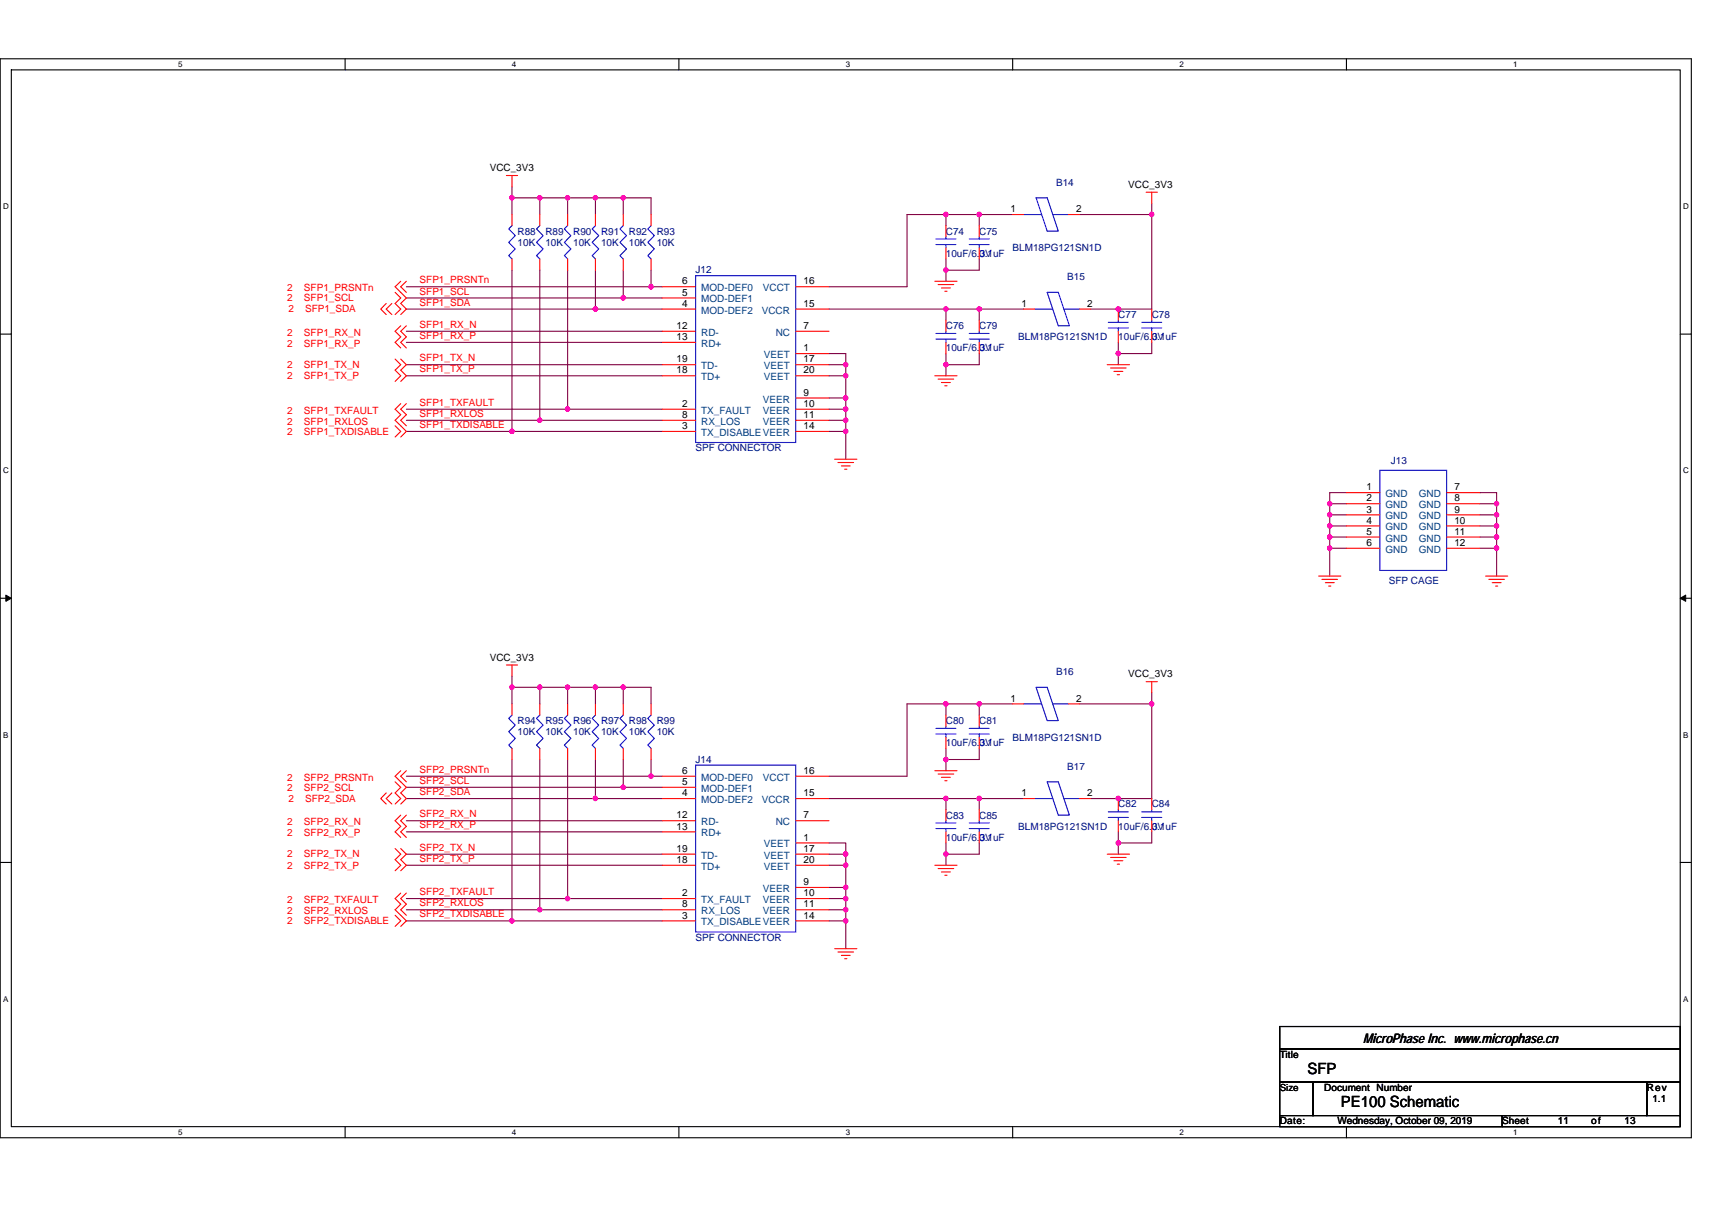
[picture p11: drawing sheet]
<svg xmlns="http://www.w3.org/2000/svg" width="297mm" height="210mm" viewBox="0 0 297 210" stroke-linecap="round" stroke-linejoin="round" font-family="sans-serif">
<path d="M0 10.2h293.5v187.2h-293.5zM2 12.1h289.5v183.4h-289.5z" fill="none" stroke="#000" stroke-width=".19"/>
<g fill="#fff">
<path d="M30.9 10.4h.8v1.6h-.8z"/>
<path d="M30.9 195.7h.8v1.6h-.8z"/>
</g>
<path d="M59.9 10.2v1.9M59.9 195.5v1.9" fill="none" stroke="#000" stroke-width=".19"/>
<g fill="#fff">
<path d="M88.8 10.4h.8v1.6h-.8z"/>
<path d="M88.8 195.7h.8v1.6h-.8z"/>
</g>
<path d="M117.8 10.2v1.9M117.8 195.5v1.9" fill="none" stroke="#000" stroke-width=".19"/>
<g fill="#fff">
<path d="M146.7 10.4h.8v1.6h-.8z"/>
<path d="M146.7 195.7h.8v1.6h-.8z"/>
</g>
<path d="M175.7 10.2v1.9M175.7 195.5v1.9" fill="none" stroke="#000" stroke-width=".19"/>
<g fill="#fff">
<path d="M204.7 10.4h.7v1.6h-.7z"/>
<path d="M204.7 195.7h.7v1.6h-.7z"/>
</g>
<path d="M233.6 10.2v1.9M233.6 195.5v1.9" fill="none" stroke="#000" stroke-width=".19"/>
<g fill="#fff">
<path d="M262.6 10.4h.7v1.6h-.7z"/>
<path d="M262.6 195.7h.7v1.6h-.7z"/>
<path d="M.5 35.1h1v1.5h-1z"/>
<path d="M292 35.1h1v1.5h-1z"/>
<path d="M.5 80.9h1v1.5h-1z"/>
<path d="M292 80.9h1v1.5h-1z"/>
</g>
<path d="M0 58h2M291.5 58h2" fill="none" stroke="#000" stroke-width=".19"/>
<g fill="#fff">
<path d="M.5 126.7h.9v1.6h-.9z"/>
<path d="M292 126.7h.9v1.6h-.9z"/>
</g>
<path d="M0 103.8h2M291.5 103.8h2" fill="none" stroke="#000" stroke-width=".19"/>
<path d="M1 103.3l1 .5-1 .6zM291.5 103.8l1-.5v1.1z" fill="#000" stroke="#000" stroke-width=".17"/>
<g fill="#fff">
<path d="M.5 172.6h.9v1.5h-.9z"/>
<path d="M292 172.6h.9v1.5h-.9z"/>
</g>
<path d="M0 149.7h2M291.5 149.7h2M222 178.1h69.5v3.9h-69.5zM222 182h69.5v5.8h-69.5zM222 187.8h5.8v5.8h-5.8zM222 193.6h38.6v1.9h-38.6zM227.8 187.8h57.9v5.8h-57.9zM260.6 193.6h30.9v1.9h-30.9zM285.7 187.8h5.8v5.8h-5.8z" fill="none" stroke="#000" stroke-width=".19"/>
<g fill="none" stroke="#800040" stroke-width=".19">
<path d="M88.8 34.3h4.9M88.8 32.4v1.9M88.8 34.3v2.9M93.7 34.3h4.8M93.7 34.3v2.9M98.5 34.3v2.9M98.5 34.3h4.8M103.3 34.3h4.8M103.3 34.3v2.9M108.1 34.3h4.9v2.9M108.1 34.3v2.9M164.1 37.2h-6.7v12.6h-13.6"/>
<path d="M164.1 37.2v2M164.1 37.2h5.8M169.9 37.2v2M169.9 37.2h5.8M187.3 37.2h12.5M199.8 35.3v1.9M199.8 37.2v16.4h-10.6M70.5 57.5h44.4M70.5 59.4h44.4M70.5 49.8h42.5M70.5 51.7h37.6M70.5 53.6h32.8"/>
<path d="M88.8 46.9v28M93.7 46.9v26M98.5 46.9v24.1M103.3 46.9v6.7M103.3 53.6h11.6M108.1 46.9v4.8M108.1 51.7h6.8M113 49.8h1.9M113 46.9v2.9M143.8 53.6h20.3M164.1 53.6v2M164.1 53.6h5.8"/>
<path d="M164.1 44.9v2M164.1 46.9v1.9M169.9 53.6h7.7M169.9 53.6v2M169.9 44.9v2h-5.8M194 59.4v2M199.8 59.4v2h-5.8M70.5 63.3h44.4M70.5 65.2h44.4M70.5 71h28M70.5 72.9h23.2M70.5 74.9h18.3"/>
<path d="M88.8 74.9h26.1M93.7 72.9h21.2M98.5 71h16.4M143.8 61.4h2.9v1.9M143.8 63.3h2.9M143.8 65.2h2.9M143.8 69.1h2.9M143.8 71h2.9M143.8 72.9h2.9M143.8 74.9h2.9M146.7 63.3v1.9M146.7 65.2v3.9"/>
<path d="M146.7 69.1v1.9M146.7 71v1.9M146.7 72.9v2M146.7 74.9v4.8M164.1 61.4v1.9M164.1 63.3v1.9M169.9 61.4v1.9h-5.8M194 61.4v1.9M230.7 93.2v1.9M230.7 95.1v4.9M230.7 89.3h2.9M230.7 91.3h2.9"/>
<path d="M230.7 93.2h2.9M230.7 95.1h2.9M230.7 87.4h2.9M230.7 87.4v1.9M230.7 89.3v2M230.7 91.3v1.9M233.6 85.5h-2.9v1.9M256.8 85.5h2.9v1.9M256.8 89.3h2.9M256.8 91.3h2.9M256.8 93.2h2.9M256.8 95.1h2.9"/>
<path d="M256.8 87.4h2.9M259.7 89.3v2M259.7 91.3v1.9M259.7 93.2v1.9M259.7 95.1v4.9M259.7 87.4v1.9M88.8 119.3v2.9M88.8 119.3h4.9M88.8 117.3v2M93.7 119.3h4.8M93.7 119.3v2.9M98.5 119.3v2.9"/>
<path d="M98.5 119.3h4.8M103.3 119.3h4.8M103.3 119.3v2.9M108.1 119.3h4.9v2.9M108.1 119.3v2.9M70.5 134.7h42.5M70.5 136.6h37.6M70.5 138.6h32.8M88.8 131.8v28M93.7 131.8v26.1M98.5 131.8v24.1M103.3 131.8v6.8"/>
<path d="M103.3 138.6h11.6M108.1 131.8v4.8M108.1 136.6h6.8M113 134.7h1.9M113 131.8v2.9M143.8 138.6h20.3M164.1 122.2v1.9M164.1 138.6v1.9M164.1 138.6h5.8M164.1 129.9v1.9M164.1 131.8v2M164.1 122.2h-6.7v12.5h-13.6"/>
<path d="M164.1 122.2h5.8M169.9 138.6h7.7M169.9 122.2v1.9M169.9 138.6v1.9M169.9 122.2h5.8M169.9 129.9v1.9h-5.8M187.3 122.2h12.5M199.8 120.2v2M199.8 122.2v16.4h-10.6M70.5 142.4h44.4M70.5 144.4h44.4M70.5 148.2h44.4"/>
<path d="M70.5 150.2h44.4M70.5 155.9h28M70.5 157.9h23.2M70.5 159.8h18.3M88.8 159.8h26.1M93.7 157.9h21.2M98.5 155.9h16.4M143.8 146.3h2.9v1.9M143.8 148.2h2.9M143.8 150.2h2.9M143.8 154h2.9M143.8 155.9h2.9"/>
<path d="M143.8 157.9h2.9M143.8 159.8h2.9M146.7 148.2v2M146.7 150.2v3.8M146.7 154v1.9M146.7 155.9v2M146.7 157.9v1.9M146.7 159.8v4.8M164.1 146.3v1.9M164.1 148.2v2M169.9 146.3v1.9h-5.8M194 144.4v1.9"/>
<path d="M194 146.3v1.9M199.8 144.4v1.9h-5.8"/>
</g>
<g fill="#f0f" stroke="#f0f" stroke-width=".19">
<circle cx="98.5" cy="34.3" r=".38"/>
<circle cx="88.8" cy="34.3" r=".38"/>
<circle cx="93.6" cy="34.3" r=".38"/>
<circle cx="93.6" cy="72.9" r=".38"/>
<circle cx="98.5" cy="71" r=".38"/>
<circle cx="164.1" cy="46.9" r=".38"/>
<circle cx="169.9" cy="37.2" r=".38"/>
<circle cx="164.1" cy="37.2" r=".38"/>
<circle cx="199.8" cy="37.2" r=".38"/>
<circle cx="194" cy="53.6" r=".38"/>
<circle cx="164.1" cy="53.6" r=".38"/>
<circle cx="169.9" cy="53.6" r=".38"/>
<circle cx="164.1" cy="63.3" r=".38"/>
<circle cx="194" cy="61.3" r=".38"/>
<circle cx="146.7" cy="63.3" r=".38"/>
<circle cx="146.7" cy="65.2" r=".38"/>
<circle cx="146.7" cy="69.1" r=".38"/>
<circle cx="146.7" cy="71" r=".38"/>
<circle cx="146.7" cy="72.9" r=".38"/>
<circle cx="146.7" cy="74.9" r=".38"/>
<circle cx="108.1" cy="34.3" r=".38"/>
<circle cx="103.3" cy="34.3" r=".38"/>
<circle cx="112.9" cy="49.8" r=".38"/>
<circle cx="108.1" cy="51.7" r=".38"/>
<circle cx="103.3" cy="53.6" r=".38"/>
<circle cx="88.8" cy="74.9" r=".38"/>
<circle cx="169.9" cy="122.2" r=".38"/>
<circle cx="164.1" cy="122.2" r=".38"/>
<circle cx="199.8" cy="122.2" r=".38"/>
<circle cx="194" cy="138.6" r=".38"/>
<circle cx="164.1" cy="138.6" r=".38"/>
<circle cx="164.1" cy="131.8" r=".38"/>
<circle cx="169.9" cy="138.6" r=".38"/>
<circle cx="164.1" cy="148.2" r=".38"/>
<circle cx="194" cy="146.3" r=".38"/>
<circle cx="146.7" cy="148.2" r=".38"/>
<circle cx="146.7" cy="154" r=".38"/>
<circle cx="146.7" cy="150.1" r=".38"/>
<circle cx="146.7" cy="155.9" r=".38"/>
<circle cx="146.7" cy="159.8" r=".38"/>
<circle cx="146.7" cy="157.9" r=".38"/>
<circle cx="103.3" cy="119.3" r=".38"/>
<circle cx="108.1" cy="119.3" r=".38"/>
<circle cx="112.9" cy="134.7" r=".38"/>
<circle cx="108.1" cy="136.6" r=".38"/>
<circle cx="103.3" cy="138.6" r=".38"/>
<circle cx="98.5" cy="155.9" r=".38"/>
<circle cx="93.6" cy="157.9" r=".38"/>
<circle cx="88.8" cy="159.8" r=".38"/>
<circle cx="93.6" cy="119.3" r=".38"/>
<circle cx="88.8" cy="119.3" r=".38"/>
<circle cx="98.5" cy="119.3" r=".38"/>
<circle cx="259.7" cy="89.3" r=".38"/>
<circle cx="259.7" cy="91.3" r=".38"/>
<circle cx="259.7" cy="93.2" r=".38"/>
<circle cx="259.7" cy="95.1" r=".38"/>
<circle cx="259.7" cy="87.4" r=".38"/>
<circle cx="230.7" cy="87.4" r=".38"/>
<circle cx="230.7" cy="89.3" r=".38"/>
<circle cx="230.7" cy="91.3" r=".38"/>
<circle cx="230.7" cy="95.1" r=".38"/>
<circle cx="230.7" cy="93.2" r=".38"/>
</g>
<g fill="none" stroke="#f00" stroke-width=".19">
<path d="M87.9 30.5h1.9M88.8 30.5v1.9M88.8 37.2v2M93.7 37.2v2M98.5 37.2v2M103.3 37.2v2M108.1 37.2v2M113 37.2v2M164.1 39.2v1.9M169.9 39.2v1.9M175.7 37.2h1.9M185.4 37.2h1.9"/>
<path d="M198.9 33.4h1.9M199.8 33.4v1.9M67 52.7l-.9 .9 .9 1M68 52.7l-1 .9 1 1M68.6 50.7l.9 1-.9 1 .9 .9-.9 1M69.5 56.5l-.9 1 .9 1-.9 .9 .9 1M69.5 48.8l-.9 1 1.9 1.9-1 1 1 .9-1 1M70.5 56.5l-1 1 1 1-1 .9 1 1M70.5 48.8l-1 1 1 .9M88.8 44.9v2M93.7 44.9v2M98.5 44.9v2"/>
<path d="M103.3 44.9v2M108.1 44.9v2M113 44.9v2M114.9 57.5h5.8M114.9 59.4h5.8M114.9 49.8h5.8M114.9 51.7h5.8M114.9 53.6h5.8M138.1 49.8h5.7M138.1 53.6h5.7M138.1 57.5h5.7M162.2 48.8h3.8"/>
<path d="M162.8 49.4h2.7M163.3 50h1.6M163.9 50.5h.4M164.1 55.6v1.9M164.1 59.4v2M164.1 43v1.9M169.9 55.6v1.9M169.9 59.4v2M169.9 43v1.9M177.6 53.6h2M187.3 53.6h1.9M194 53.6v2"/>
<path d="M194 57.5v1.9M199.8 53.6v2M199.8 57.5v1.9M68.6 73.9l.9 1-.9 .9M68.6 62.3l.9 1-.9 .9 .9 1-.9 1M69.5 70l-.9 1 .9 1-.9 .9 1.9 2-1 .9M69.5 62.3l1 1-1 .9 1 1-1 1M70.5 70l-1 1 1 1-1 .9 1 1M114.9 63.3h5.8M114.9 65.2h5.8M114.9 74.9h5.8M114.9 71h5.8"/>
<path d="M114.9 72.9h5.8M138.1 61.4h5.7M138.1 63.3h5.7M138.1 65.2h5.7M138.1 69.1h5.7M138.1 71h5.7M138.1 72.9h5.7M138.1 74.9h5.7M144.8 79.7h3.9M162.2 65.2h3.8M162.8 65.8h2.7M163.3 66.4h1.6"/>
<path d="M163.9 67h.4M192.1 63.3h3.9M192.7 63.9h2.7M193.3 64.5h1.5M193.8 65h.4M145.4 80.3h2.7M146 80.9h1.5M146.6 81.4h.3M228.8 100h3.8M233.6 85.5h5.8M233.6 87.4h5.8M233.6 89.3h5.8"/>
<path d="M233.6 91.3h5.8M233.6 93.2h5.8M233.6 95.1h5.8M251 85.5h5.8M251 87.4h5.8M251 89.3h5.8M251 91.3h5.8M251 93.2h5.8M251 95.1h5.8M257.7 100h3.9M87.9 115.4h1.9M88.8 115.4v1.9"/>
<path d="M198.9 118.3h1.9M199.8 118.3v1.9M229.4 100.5h2.7M230 101.1h1.5M230.5 101.7h.4M258.3 100.5h2.7M258.9 101.1h1.6M259.5 101.7h.4M67 137.6l-.9 1 .9 .9M68 137.6l-1 1 1 .9M68.6 135.7l.9 .9-.9 1 .9 1-.9 .9M69.5 133.8l-.9 .9 1.9 1.9-1 1 1 1-1 .9"/>
<path d="M70.5 133.8l-1 .9 1 1M88.8 129.9v1.9M88.8 122.2v1.9M93.7 129.9v1.9M93.7 122.2v1.9M98.5 129.9v1.9M98.5 122.2v1.9M103.3 129.9v1.9M103.3 122.2v1.9M108.1 129.9v1.9M108.1 122.2v1.9M113 129.9v1.9"/>
<path d="M113 122.2v1.9M114.9 134.7h5.8M114.9 136.6h5.8M114.9 138.6h5.8M138.1 134.7h5.7M138.1 138.6h5.7M162.2 133.8h3.8M162.8 134.3h2.7M163.3 134.9h1.6M163.9 135.5h.4M164.1 124.1v1.9M164.1 128v1.9"/>
<path d="M169.9 124.1v1.9M169.9 128v1.9M175.7 122.2h1.9M177.6 138.6h2M185.4 122.2h1.9M187.3 138.6h1.9M194 138.6v1.9M199.8 138.6v1.9M68.6 158.8l.9 1-.9 1M68.6 147.3l.9 .9-.9 1 .9 1-.9 .9M69.5 155l-.9 .9 .9 1-.9 1 1.9 1.9-1 1M69.5 141.5l-.9 .9 .9 1-.9 1 .9 .9"/>
<path d="M69.5 147.3l1 .9-1 1 1 1-1 .9M70.5 141.5l-1 .9 1 1-1 1 1 .9M70.5 155l-1 .9 1 1-1 1 1 .9M114.9 142.4h5.8M114.9 144.4h5.8M114.9 148.2h5.8M114.9 150.2h5.8M114.9 159.8h5.8M114.9 155.9h5.8M114.9 157.9h5.8M138.1 146.3h5.7M138.1 148.2h5.7"/>
<path d="M138.1 150.2h5.7M138.1 154h5.7M138.1 155.9h5.7M138.1 157.9h5.7M138.1 159.8h5.7M138.1 142.4h5.7M162.2 150.2h3.8M162.8 150.7h2.7M163.3 151.3h1.6M163.9 151.9h.4M164.1 140.5v1.9M164.1 144.4v1.9"/>
<path d="M169.9 140.5v1.9M169.9 144.4v1.9M192.1 148.2h3.9M192.7 148.8h2.7M193.3 149.4h1.5M193.8 150h.4M194 142.4v2M199.8 142.4v2M144.8 164.6h3.9M145.4 165.2h2.7M146 165.8h1.5M146.6 166.4h.3"/>
</g>
<g fill="none" stroke="#00f" stroke-width=".19">
<path d="M88.8 39.2l-.5 .5 1.1 1.2-1.1 1.2 1.1 1.1-1.1 1.2 .5 .5M93.7 39.2l-.6 .5 1.1 1.2-1.1 1.2 1.1 1.1-1.1 1.2 .6 .5M98.5 39.2l-.6 .5 1.2 1.2-1.2 1.2 1.2 1.1-1.2 1.2 .6 .5M103.3 39.2l-.6 .5 1.2 1.2-1.2 1.2 1.2 1.1-1.2 1.2 .6 .5M108.1 39.2l-.5 .5 1.1 1.2-1.1 1.2 1.1 1.1-1.1 1.2 .5 .5M113 39.2l-.6 .5 1.1 1.2-1.1 1.2 1.1 1.1-1.1 1.2 .6 .5M177.6 37.2h3.1M179.8 34.3h1.9l1.9 5.8h-1.9zM182.6 37.2h2.8M120.7 47.8h17.4v29h-17.4zM162.4 58.8h3.5M162.4 57.9h3.5"/>
<path d="M162.4 42.4h3.5M162.4 41.5h3.5M164.1 57.5v.4M164.1 58.8v.6M164.1 41.1v.4M164.1 42.4v.6M168.2 58.8h3.4M168.2 57.9h3.4M168.2 42.4h3.4M168.2 41.5h3.4M169.9 57.5v.4M169.9 58.8v.6"/>
<path d="M169.9 41.1v.4M169.9 42.4v.6M179.6 53.6h3M181.7 50.7h1.9l1.9 5.8h-1.9zM184.6 53.6h2.7M192.3 56.9h3.5M192.3 55.9h3.5M194 55.6v.3M194 56.9v.6M198.1 56.9h3.5M198.1 55.9h3.5M199.8 55.6v.3"/>
<path d="M199.8 56.9v.6M239.4 81.6h11.6v17.4h-11.6zM179.8 119.3h1.9l1.9 5.8h-1.9zM88.8 124.1l-.5 .6 1.1 1.1-1.1 1.2 1.1 1.1-1.1 1.2 .5 .6M93.7 124.1l-.6 .6 1.1 1.1-1.1 1.2 1.1 1.1-1.1 1.2 .6 .6M98.5 124.1l-.6 .6 1.2 1.1-1.2 1.2 1.2 1.1-1.2 1.2 .6 .6M103.3 124.1l-.6 .6 1.2 1.1-1.2 1.2 1.2 1.1-1.2 1.2 .6 .6M108.1 124.1l-.5 .6 1.1 1.1-1.1 1.2 1.1 1.1-1.1 1.2 .5 .6M113 124.1l-.6 .6 1.1 1.1-1.1 1.2 1.1 1.1-1.1 1.2 .6 .6M120.7 132.8h17.4v28.9h-17.4zM162.4 127.4h3.5M162.4 126.4h3.5"/>
<path d="M164.1 126v.4M164.1 127.4v.6M168.2 127.4h3.4M168.2 126.4h3.4M169.9 126v.4M169.9 127.4v.6M177.6 122.2h3.1M179.6 138.6h3M181.7 135.7h1.9l1.9 5.8h-1.9zM182.6 122.2h2.8M184.6 138.6h2.7M162.4 143.8h3.5"/>
<path d="M162.4 142.8h3.5M164.1 142.4v.4M164.1 143.8v.6M168.2 143.8h3.4M168.2 142.8h3.4M169.9 142.4v.4M169.9 143.8v.6M192.3 141.9h3.5M192.3 140.9h3.5M194 140.5v.4M194 141.9v.5M198.1 141.9h3.5"/>
<path d="M198.1 140.9h3.5M199.8 140.5v.4M199.8 141.9v.5"/>
</g>
<g font-size="2.7">
<text x="226.9" y="186.3">SFP</text>
<text x="232.6" y="192.1">PE100 Schematic</text>
</g>
<text font-size="2.3" x="236.5" y="181.1">MicroPhase Inc. www.microphase.cn</text>
<g font-size="1.7">
<text x="85" y="29.7">VCC_3V3</text>
<text x="195.8" y="32.6">VCC_3V3</text>
<text x="175.3" y="36.8">1</text>
<text x="186.7" y="36.8">2</text>
<text x="118.4" y="49.4">6</text>
<text x="118.4" y="51.3">5</text>
<text x="118.4" y="53.2">4</text>
<text x="139.4" y="49.4">16</text>
<text x="139.4" y="53.2">15</text>
<text x="177.2" y="53.2">1</text>
<text x="188.6" y="53.2">2</text>
<text x="117.4" y="57.1">12</text>
<text x="117.4" y="59">13</text>
<text x="139.4" y="57.1">7</text>
<text x="117.4" y="62.9">19</text>
<text x="117.4" y="64.8">18</text>
<text x="139.4" y="61">1</text>
<text x="139.4" y="62.9">17</text>
<text x="139.4" y="64.8">20</text>
<text x="118.4" y="70.6">2</text>
<text x="139.4" y="68.7">9</text>
<text x="139.4" y="70.6">10</text>
<text x="118.4" y="74.5">3</text>
<text x="118.4" y="72.5">8</text>
<text x="139.4" y="72.5">11</text>
<text x="139.4" y="74.5">14</text>
<text x="237.1" y="85.1">1</text>
<text x="237.1" y="87">2</text>
<text x="237.1" y="88.9">3</text>
<text x="252.3" y="85.1">7</text>
<text x="252.3" y="87">8</text>
<text x="252.3" y="88.9">9</text>
<text x="237.1" y="90.9">4</text>
<text x="237.1" y="92.8">5</text>
<text x="237.1" y="94.7">6</text>
<text x="252.3" y="90.9">10</text>
<text x="252.3" y="92.8">11</text>
<text x="252.3" y="94.7">12</text>
<text x="85" y="114.6">VCC_3V3</text>
<text x="195.8" y="117.5">VCC_3V3</text>
<text x="175.3" y="121.8">1</text>
<text x="186.7" y="121.8">2</text>
<text x="118.4" y="134.3">6</text>
<text x="118.4" y="136.2">5</text>
<text x="139.4" y="134.3">16</text>
<text x="117.4" y="142">12</text>
<text x="117.4" y="144">13</text>
<text x="118.4" y="138.2">4</text>
<text x="139.4" y="138.2">15</text>
<text x="139.4" y="142">7</text>
<text x="177.2" y="138.2">1</text>
<text x="188.6" y="138.2">2</text>
<text x="117.4" y="147.8">19</text>
<text x="117.4" y="149.8">18</text>
<text x="139.4" y="145.9">1</text>
<text x="139.4" y="147.8">17</text>
<text x="139.4" y="149.8">20</text>
<text x="118.4" y="155.5">2</text>
<text x="139.4" y="153.6">9</text>
<text x="139.4" y="155.5">10</text>
<text x="118.4" y="159.4">3</text>
<text x="118.4" y="157.5">8</text>
<text x="139.4" y="157.5">11</text>
<text x="139.4" y="159.4">14</text>
<text x="222" y="183.6">Title</text>
<text x="222" y="189.3">Size</text>
<text x="229.8" y="189.3">Document Number</text>
<text x="285.7" y="189.3">Rev</text>
<text x="286.7" y="191.3">1.1</text>
<text x="222" y="195.1">Date:</text>
<text x="232.1" y="195.1">Wednesday, October 09, 2019</text>
<text x="260.6" y="195.1">Sheet</text>
<text x="270.3" y="195.1">11</text>
<text x="276.1" y="195.1">of</text>
<text x="281.9" y="195.1">13</text>
</g>
<g font-size="1.7" fill="#000080">
<text x="183.2" y="32.2">B14</text>
<text x="89.8" y="40.7">R88</text>
<text x="94.6" y="40.7">R89</text>
<text x="99.5" y="40.7">R90</text>
<text x="104.3" y="40.7">R91</text>
<text x="109.1" y="40.7">R92</text>
<text x="113.9" y="40.7">R93</text>
<text x="164.1" y="40.7">C74</text>
<text x="169.9" y="40.7">C75</text>
<text x="89.8" y="42.6">10K</text>
<text x="94.6" y="42.6">10K</text>
<text x="99.5" y="42.6">10K</text>
<text x="104.3" y="42.6">10K</text>
<text x="109.1" y="42.6">10K</text>
<text x="113.9" y="42.6">10K</text>
<text x="120.7" y="47.5">J12</text>
<text x="164.1" y="44.6">10uF/6.3V</text>
<text x="169.9" y="44.6">0.1uF</text>
<text x="175.7" y="43.6">BLM18PG121SN1D</text>
<text x="185.2" y="48.6">B15</text>
<text x="164.1" y="57.1">C76</text>
<text x="169.9" y="57.1">C79</text>
<text x="176.7" y="59">BLM18PG121SN1D</text>
<text x="194" y="55.2">C77</text>
<text x="194" y="59">10uF/6.3V</text>
<text x="199.8" y="55.2">C78</text>
<text x="199.8" y="59">0.1uF</text>
<text x="164.1" y="61">10uF/6.3V</text>
<text x="169.9" y="61">0.1uF</text>
<text x="120.7" y="78.3">SPF CONNECTOR</text>
<text x="241.3" y="80.5">J13</text>
<text x="241" y="101.3">SFP CAGE</text>
<text x="183.2" y="117.1">B16</text>
<text x="89.8" y="125.6">R94</text>
<text x="94.6" y="125.6">R95</text>
<text x="99.5" y="125.6">R96</text>
<text x="104.3" y="125.6">R97</text>
<text x="109.1" y="125.6">R98</text>
<text x="113.9" y="125.6">R99</text>
<text x="164.1" y="125.6">C80</text>
<text x="169.9" y="125.6">C81</text>
<text x="89.8" y="127.6">10K</text>
<text x="94.6" y="127.6">10K</text>
<text x="99.5" y="127.6">10K</text>
<text x="104.3" y="127.6">10K</text>
<text x="109.1" y="127.6">10K</text>
<text x="113.9" y="127.6">10K</text>
<text x="164.1" y="129.5">10uF/6.3V</text>
<text x="169.9" y="129.5">0.1uF</text>
<text x="175.7" y="128.5">BLM18PG121SN1D</text>
<text x="120.7" y="132.4">J14</text>
<text x="185.2" y="133.6">B17</text>
<text x="164.1" y="142">C83</text>
<text x="169.9" y="142">C85</text>
<text x="176.7" y="144">BLM18PG121SN1D</text>
<text x="194" y="140.1">C82</text>
<text x="194" y="144">10uF/6.3V</text>
<text x="199.8" y="140.1">C84</text>
<text x="199.8" y="144">0.1uF</text>
<text x="164.1" y="145.9">10uF/6.3V</text>
<text x="169.9" y="145.9">0.1uF</text>
<text x="120.7" y="163.3">SPF CONNECTOR</text>
</g>
<g font-size="1.7" fill="#f00">
<text x="49.8" y="50.5">2</text>
<text x="49.8" y="52.3">2</text>
<text x="52.7" y="50.5">SFP1_PRSNTn</text>
<text x="52.7" y="52.3">SFP1_SCL</text>
<text x="72.8" y="49.2">SFP1_PRSNTn</text>
<text x="72.8" y="51.1">SFP1_SCL</text>
<text x="72.8" y="53">SFP1_SDA</text>
<text x="49.8" y="58.3">2</text>
<text x="50" y="54.2">2</text>
<text x="52.7" y="58.3">SFP1_RX_N</text>
<text x="52.9" y="54.2">SFP1_SDA</text>
<text x="72.8" y="56.9">SFP1_RX_N</text>
<text x="72.8" y="58.8">SFP1_RX_P</text>
<text x="49.8" y="63.9">2</text>
<text x="49.8" y="65.8">2</text>
<text x="49.8" y="60.2">2</text>
<text x="52.7" y="63.9">SFP1_TX_N</text>
<text x="52.7" y="65.8">SFP1_TX_P</text>
<text x="52.7" y="60.2">SFP1_RX_P</text>
<text x="72.8" y="62.7">SFP1_TX_N</text>
<text x="72.8" y="64.6">SFP1_TX_P</text>
<text x="49.8" y="71.8">2</text>
<text x="52.7" y="71.8">SFP1_TXFAULT</text>
<text x="72.8" y="70.4">SFP1_TXFAULT</text>
<text x="49.8" y="75.4">2</text>
<text x="49.8" y="73.7">2</text>
<text x="52.7" y="75.4">SFP1_TXDISABLE</text>
<text x="52.7" y="73.7">SFP1_RXLOS</text>
<text x="72.8" y="72.3">SFP1_RXLOS</text>
<text x="72.8" y="74.3">SFP1_TXDISABLE</text>
<text x="49.8" y="135.5">2</text>
<text x="49.8" y="137.2">2</text>
<text x="52.7" y="135.5">SFP2_PRSNTn</text>
<text x="52.7" y="137.2">SFP2_SCL</text>
<text x="72.8" y="134.1">SFP2_PRSNTn</text>
<text x="72.8" y="136">SFP2_SCL</text>
<text x="72.8" y="138">SFP2_SDA</text>
<text x="49.8" y="143.2">2</text>
<text x="50" y="139.1">2</text>
<text x="52.7" y="143.2">SFP2_RX_N</text>
<text x="52.9" y="139.1">SFP2_SDA</text>
<text x="72.8" y="141.8">SFP2_RX_N</text>
<text x="72.8" y="143.8">SFP2_RX_P</text>
<text x="49.8" y="148.8">2</text>
<text x="49.8" y="145.1">2</text>
<text x="52.7" y="148.8">SFP2_TX_N</text>
<text x="52.7" y="145.1">SFP2_RX_P</text>
<text x="72.8" y="147.6">SFP2_TX_N</text>
<text x="72.8" y="149.6">SFP2_TX_P</text>
<text x="49.8" y="150.7">2</text>
<text x="52.7" y="150.7">SFP2_TX_P</text>
<text x="72.8" y="155.3">SFP2_TXFAULT</text>
<text x="49.8" y="160.4">2</text>
<text x="49.8" y="158.6">2</text>
<text x="49.8" y="156.7">2</text>
<text x="52.7" y="160.4">SFP2_TXDISABLE</text>
<text x="52.7" y="158.6">SFP2_RXLOS</text>
<text x="52.7" y="156.7">SFP2_TXFAULT</text>
<text x="72.8" y="157.3">SFP2_RXLOS</text>
<text x="72.8" y="159.2">SFP2_TXDISABLE</text>
</g>
<g font-size="1.7" fill="#004080">
<text x="121.7" y="50.5">MOD-DEF0</text>
<text x="121.7" y="52.5">MOD-DEF1</text>
<text x="132.4" y="50.5">VCCT</text>
<text x="121.7" y="58.3">RD-</text>
<text x="121.7" y="54.4">MOD-DEF2</text>
<text x="132.2" y="54.4">VCCR</text>
<text x="134.6" y="58.3">NC</text>
<text x="121.7" y="60.2">RD+</text>
<text x="121.7" y="64.1">TD-</text>
<text x="121.7" y="66">TD+</text>
<text x="132.5" y="62.1">VEET</text>
<text x="132.5" y="64.1">VEET</text>
<text x="132.5" y="66">VEET</text>
<text x="121.7" y="71.8">TX_FAULT</text>
<text x="132.4" y="69.8">VEER</text>
<text x="132.4" y="71.8">VEER</text>
<text x="121.7" y="75.6">TX_DISABLEVEER</text>
<text x="121.7" y="73.7">RX_LOS</text>
<text x="132.4" y="73.7">VEER</text>
<text x="240.4" y="86.3">GND</text>
<text x="240.4" y="88.2">GND</text>
<text x="246.2" y="86.3">GND</text>
<text x="246.2" y="88.2">GND</text>
<text x="240.4" y="90.1">GND</text>
<text x="240.4" y="92.1">GND</text>
<text x="240.4" y="94">GND</text>
<text x="240.4" y="95.9">GND</text>
<text x="246.2" y="90.1">GND</text>
<text x="246.2" y="92.1">GND</text>
<text x="246.2" y="94">GND</text>
<text x="246.2" y="95.9">GND</text>
<text x="121.7" y="135.5">MOD-DEF0</text>
<text x="121.7" y="137.4">MOD-DEF1</text>
<text x="132.4" y="135.5">VCCT</text>
<text x="121.7" y="143.2">RD-</text>
<text x="121.7" y="139.4">MOD-DEF2</text>
<text x="132.2" y="139.4">VCCR</text>
<text x="134.6" y="143.2">NC</text>
<text x="121.7" y="145.1">RD+</text>
<text x="121.7" y="149">TD-</text>
<text x="132.5" y="147.1">VEET</text>
<text x="132.5" y="149">VEET</text>
<text x="121.7" y="150.9">TD+</text>
<text x="132.4" y="154.8">VEER</text>
<text x="132.5" y="150.9">VEET</text>
<text x="121.7" y="160.6">TX_DISABLEVEER</text>
<text x="121.7" y="156.7">TX_FAULT</text>
<text x="121.7" y="158.7">RX_LOS</text>
<text x="132.4" y="156.7">VEER</text>
<text x="132.4" y="158.7">VEER</text>
</g>
<g font-size="1.4">
<text x="30.9" y="11.7">5</text>
<text x="88.8" y="11.7">4</text>
<text x="146.7" y="11.7">3</text>
<text x="204.7" y="11.7">2</text>
<text x="262.6" y="11.7">1</text>
<text x=".5" y="36.3">D</text>
<text x="292" y="36.3">D</text>
<text x=".5" y="82.1">C</text>
<text x="292" y="82.1">C</text>
<text x=".5" y="128">B</text>
<text x="292" y="128">B</text>
<text x=".5" y="173.8">A</text>
<text x="292" y="173.8">A</text>
<text x="30.9" y="197">5</text>
<text x="88.8" y="197">4</text>
<text x="146.7" y="197">3</text>
<text x="204.7" y="197">2</text>
<text x="262.6" y="197">1</text>
</g>
</svg>
